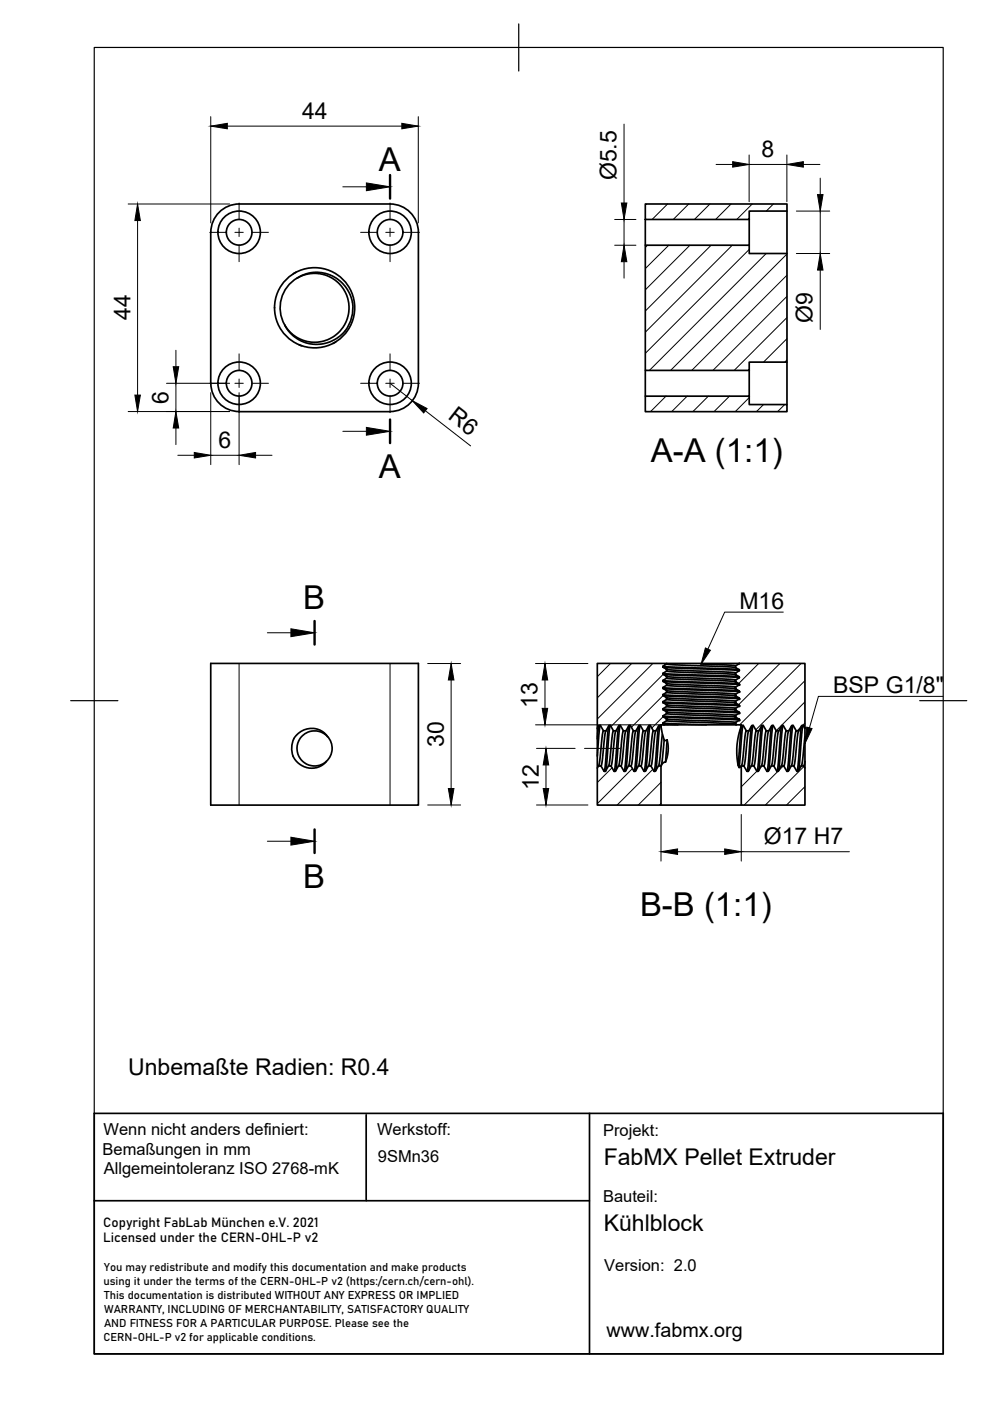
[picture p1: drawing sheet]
<svg xmlns="http://www.w3.org/2000/svg" width="210mm" height="297mm" viewBox="0 0 210 297" stroke-linecap="round" stroke-linejoin="round" font-family="sans-serif">
<!-- layer: Visible -->
<g fill="none" stroke="#000" stroke-width=".36">
<path d="M50.7 43.3h32a6 6 0 0 1 6 6v32a6 6 0 0 1-6 6M50.7 43.3a6 6 0 0 0-6 6v32a6 6 0 0 0 6 6M62.8 57.7l-.6 .4M63.1 58.9l1.5-.7 1.9-.5 1.6 .1 1.9 .5 1.5 .8 1.3 1.1 .9 1.3 .8 1.7a7.7 7.7 0 0 1-1.7 7.4l-1.2 1-1.5 .8-1.5 .5-1.8 .1-1.4-.2-1.6-.5-1.5-1-1-.9-.9-1.5 1.3 1.7 1.9 1.3 1.2 .4 1.2 .2h1.4l1.2-.2 2-.9 1.5-1.2 1.2-1.9 .6-2 .1-1.9-.5-1.8-1-1.8-1.5-1.5-1.7-.9-2.2-.4-2.2 .2zM63.1 58.9a7.3 7.3 0 0 0-2.7 10M136.8 43.3h30.1v1.5h-8v1.7h-22.1zM136.8 52h22.1v1.7h8v23.1h-8v1.7h-22.1zM136.8 46.5v5.5M158.9 46.5v5.5M166.9 44.8v8.9M63.4 73.1l.6 .2M71.2 72.5l-.6 .3"/>
<path d="M136.8 78.5v5.5M158.9 78.5v5.5h-22.1v3.3h30.1v-1.5h-8v-1.8M166.9 76.8v9M50.7 87.3h32M44.7 140.7h44v30h-44zM69.4 156.2a3.7 3.7 0 0 1-.2 5.2M69.4 156.2a3.7 3.7 0 0 0-5.2-.3 3.7 3.7 0 0 0-.3 5.3 3.7 3.7 0 0 0 5.3 .2l-1.3 1.1-.8 .3-1 .1-1.7-.4-1.5-1a4.1 4.1 0 0 1-.6-4.9M69.4 156.2l-.7-.8-.8-.6-1-.3-1.1-.1-1.1 .3-.9 .4-1 .8-.5 .7M126.6 140.7h14.8l-.9 .6v.1l.9 .5v.4l-.9 .5v.1l.9 .5v.4l-.9 .5v.1l.9 .5v.4l-.9 .5v.2l.9 .4v.4l-.9 .5v.2l.9 .4v.4l-.9 .5v.2l.9 .4v.4l-.9 .5v.2l.9 .4v.4l-.9 .5v.2l.9 .4v.4l-.9 .5v.2l.4 .2h-.8v.4l-.1-.3h-.3l-.6 1.1h-.6l-.6-1.1h-.3l-.7 1.1h-.5l-.6-1.1h-.3l-.7 1.1h-.5l-.7-1.1h-.2l-.7 1.1h-.5l-.7-1.1h-.2l-.7 1.1h-.5l-.7-1.1h-.3l-.6 1.1h-.5l-.7-1.1h-.3l-.4 .7zM126.6 154.5v2.1M126.9 154l-.3 2.6v3.7M127.3 153.8l-.2 1-.3 3.3-.2 4.7"/>
<path d="M128 154.9l-.3 1.1-.5 5.1-.3 1.3M128.5 154.9l-.3 1.1-.5 5.1-.3 1.3M129.1 154l-.7 7.9-.3 1.6M129.4 153.8l-.2 1.2-.8 8.4M130.1 154.9l-.3 1.5-.6 5.2-.2 .8M130.6 154.9l-.3 1.5-.5 4.9-.3 1.1M131.2 154l-.7 7.9-.3 1.6M131.5 153.8l-.2 1.4-.7 8.2M132.2 154.9l-.3 1.1-.5 5.3-.3 1.1M132.7 154.9l-.3 1.1-.5 5.3-.2 1.1M133.3 154l-.7 8.2-.3 1.3M133.6 153.8l-.3 1.6-.6 8"/>
<path d="M134.3 154.9l-.3 1.4-.5 5-.3 1.1M134.8 154.9l-.3 1.4-.5 5-.2 1.1M135.4 154l-.7 8.4-.3 1.1M135.8 153.8l-.3 1.6-.7 8M136.4 154.9l-.3 1.4-.5 5-.2 1.1M136.9 154.9l-.2 1.4-.5 5-.3 1.1M137.5 154l-.7 8.4-.3 1.1M137.9 153.8l-.3 1-.7 8.6M138.5 154.9l-.3 1.4-.4 5-.3 1.1M139.1 154.9l-.3 1.4-.5 5.2-.3 .9M139.7 154l-.8 8.6-.2 .9M140 153.8l-.2 1-.8 8.6"/>
<path d="M140.1 154.1l.6 2.4a.42 .42 0 0 0 .2 .5 .42 .42 0 0 0 .6-.1M140.4 155.7l-.5 5.3-.3 1.4M140.5 151.8l16.2 .7M140.5 153.3l9.3 .4M140.5 150.3l16.2 .7M140.5 148.8l16.2 .7M140.5 147.3l16.2 .7M140.5 145.8l16.2 .7M140.5 144.3l16.2 .7M140.5 142.8l16.2 .7M140.5 141.3l16.2 .7M140.6 153.5l3.1 .2"/>
<path d="M140.6 152l16.2 .7M140.6 150.5l16.2 .7M140.6 149l16.2 .7M140.6 147.5l16.2 .7M140.6 146l16.2 .7M140.6 144.5l16.2 .7M140.6 143l16.2 .7M140.6 141.5l16.2 .7M140.8 157l-.5 5.2M140.9 153.7h15.3M141.4 150.9l14.6 .8M141.4 151.3l14.6 .7"/>
<path d="M141.4 152.4l14.6 .8M141.4 152.8l14.6 .8M141.4 149.4l14.6 .8M141.4 149.8l14.6 .7M141.4 147.9l14.6 .8M141.4 148.3l14.6 .7M141.4 146.4l14.6 .8M141.4 146.8l14.6 .7M141.4 144.9l14.6 .8M141.4 145.3l14.6 .7M141.4 143.4l14.6 .8M141.4 143.8l14.6 .7"/>
<path d="M141.4 141.9l14.6 .8M141.4 142.3l14.6 .7M141.4 140.7h7.3v.1l7.3 .4M141.4 140.8l14.6 .7M141.5 156.9l.2 2.3-.6 2.4M141.5 156.9l-.4 4.7M148.7 140.7h8M156 141.2l.8-.5h13.9v13.8l-.4-.7h-.3l-.6 1.1h-.6l-.6-1.1h-.3l-.7 1.1h-.5l-.6-1.1h-.3l-.7 1.1h-.5l-.7-1.1h-.2l-.7 1.1h-.5l-.7-1.1h-.3l-.6 1.1h-.5l-.7-1.1h-.3l-.6 1.1h-.6l-.6-1.1h-.3l-.1 .3v-.4l-1.2-.1v-.4l.8-.5v-.2l-.8-.5v-.3l.8-.5v-.2l-.8-.5v-.3l.8-.5v-.2l-.8-.5v-.3l.8-.5v-.2l-.8-.5v-.3l.8-.5v-.2l-.8-.5v-.3l.8-.5v-.2l-.8-.5v-.3l.8-.5v-.2l-.8-.5v-.3l.8-.5v-.2l-.8-.5zM157.2 154.1l-.6 1.9-.4 2.3v1.9l.3 2.1M157.2 154l-.7 8.2 .2 .5M157.6 153.8l-.3 1.8-.5 6.8a.18 .18 0 0 0 0 .3 .18 .18 0 0 0 .2-.1l.2-.2M158.2 154.9l-.2 1-.5 5.2-.3 1.3"/>
<path d="M158.8 154.9l-.3 1-.5 5.2-.3 1.3M159.3 154l-.7 8.5-.2 1M159.7 153.8l-.3 1.2-.7 8.4M160.4 154.9l-.3 1.1-.5 5.1-.3 1.3M160.9 154.9l-.3 1.1-.5 5.1-.3 1.3M161.5 154l-.8 8.5-.2 1M161.8 153.8l-.2 1.2-.8 8.4M162.5 154.9l-.3 1.1-.5 5.1-.3 1.3M163 154.9l-.3 1.1-.5 5.1-.3 1.3M163.6 154l-.7 7.9-.3 1.6M163.9 153.8l-.2 1.4-.7 8.2M164.6 154.9l-.3 1.5-.5 4.9-.3 1.1"/>
<path d="M165.1 154.9l-.3 1.1-.5 5.3-.2 1.1M165.7 154l-.7 8.2-.3 1.3M166.1 153.8l-.3 1.4-.7 8.2M166.7 154.9l-.3 1.1-.5 5.3-.2 1.1M167.2 154.9l-.2 1.1-.5 5.3-.3 1.1M167.8 154l-.7 8.2-.3 1.3M168.2 153.8l-.3 1.6-.7 8M168.8 154.9l-.3 1.4-.5 5-.2 1.1M169.4 154.9l-.3 1.4-.5 5-.3 1.1M169.9 154l-.7 8.4-.2 1.1M170.3 153.8l-.2 1-.8 8.6M170.7 154.5v8.3"/>
<path d="M170.7 156.2l-.5 5.1-.3 1.1M126.9 162.4h.5l.7 1.1h.3l.6-1.1h.5l.7 1.1h.3l.6-1.1h.6l.6 1.1h.3l.6-1.1h.6l.6 1.1h.3l.7-1.1h.5l.6 1.1h.3l.7-1.1h.5l.7 1.1h.2l.7-1.1h.5v8.3h-13.5v-7.9zM140.1 162.4h.1M140.1 170.7h17.1M141.1 161.6l-.5 .1-.5 .7M157.2 162.4h.5l.7 1.1h.2l.7-1.1h.5l.7 1.1h.3l.6-1.1h.5l.7 1.1h.3l.6-1.1h.6l.6 1.1h.3l.7-1.1h.5l.6 1.1h.3l.7-1.1h.5l.7 1.1h.2l.7-1.1h.5l.3 .4v7.9h-13.5zM170.7 161.4l-.3 1"/>
<circle cx="50.7" cy="49.3" r="2.72"/>
<circle cx="50.7" cy="49.3" r="4.5"/>
<circle cx="82.7" cy="49.3" r="2.72"/>
<circle cx="82.7" cy="49.3" r="4.5"/>
<circle cx="66.7" cy="65.3" r="8.5"/>
<circle cx="50.7" cy="81.3" r="2.72"/>
<circle cx="50.7" cy="81.3" r="4.5"/>
<circle cx="82.7" cy="81.3" r="2.72"/>
<circle cx="82.7" cy="81.3" r="4.5"/>
</g>
<!-- layer: Visible Narrow -->
<path d="M50.7 140.7v30M82.7 140.7v30" fill="none" stroke="#000" stroke-width=".21"/>
<!-- layer: Visible -->
<g fill="#000" stroke="#000" stroke-width=".21">
<circle cx="141.4" cy="152.4" r=".17"/>
<circle cx="141.4" cy="141.9" r=".17"/>
<circle cx="141.4" cy="146.4" r=".17"/>
<circle cx="141.4" cy="144.9" r=".17"/>
<circle cx="141.4" cy="149.4" r=".17"/>
<circle cx="141.4" cy="147.9" r=".17"/>
<circle cx="141.4" cy="143.4" r=".17"/>
<circle cx="141.4" cy="150.9" r=".17"/>
<circle cx="156" cy="147.5" r=".17"/>
<circle cx="156" cy="146" r=".17"/>
<circle cx="156" cy="143" r=".17"/>
<circle cx="156" cy="152" r=".17"/>
<circle cx="156" cy="150.5" r=".17"/>
<circle cx="156" cy="149" r=".17"/>
<circle cx="156" cy="153.6" r=".17"/>
<circle cx="156" cy="144.5" r=".17"/>
<circle cx="156.8" cy="148.2" r=".17"/>
<circle cx="156.8" cy="152.7" r=".17"/>
<circle cx="156.8" cy="151.2" r=".17"/>
<circle cx="156.8" cy="146.7" r=".17"/>
<circle cx="156.8" cy="149.7" r=".17"/>
<circle cx="156.8" cy="145.2" r=".17"/>
</g>
<!-- layer: Border -->
<path d="M20 10.1h180v276.9h-180zM110 5.1v10M15 148.6h10M195 148.6h10" fill="none" stroke="#000" stroke-width=".25"/>
<!-- layer: TitleBlock -->
<path d="M20 236.1h180v50.9h-180zM77.6 236.4v18.2M125 236.1v50.9M20 254.6h105" fill="none" stroke="#000" stroke-width=".36"/>
<!-- layer: Center Lines -->
<g fill="none" stroke="#000" stroke-width=".21">
<path d="M44.5 49.3h3.5M49.8 49.3h1.8M50.7 43v3.6M50.7 48.4v1.8M50.7 51.9v3.6M53.4 49.3h3.5M76.5 49.3h3.5M81.8 49.3h1.8M82.7 43v3.6M82.7 48.4v1.8M82.7 51.9v3.6M85.4 49.3h3.5"/>
<path d="M50.7 75v3.6M82.7 75v3.6M44.5 81.3h3.5M49.8 81.3h1.8M50.7 80.4v1.8M50.7 83.9v3.6M53.4 81.3h3.5M76.5 81.3h3.5M81.8 81.3h1.8M82.7 80.4v1.8M82.7 83.9v3.6M85.4 81.3h3.5"/>
<path d="M123.9 158.7h7.6"/>
</g>
<!-- layer: Hatching -->
<g fill="none" stroke="#000" stroke-width=".21">
<path d="M137 43.3l-.2 .2M137.3 52l-.5 .4M141.5 43.3l-3.2 3.2M141.8 52l-5 4.9M146 43.3l-3.3 3.2M146.3 52l-9.5 9.4M150.5 43.3l-3.3 3.2M150.8 52l-14 13.9M155 43.3l-3.3 3.2M155.3 52l-18.5 18.4M158.8 52.9l-22 22M159.5 43.3l-3.3 3.2"/>
<path d="M162.5 53.7l-24.8 24.8M164 43.3l-1.5 1.5M166.8 53.9l-24.6 24.6M166.8 58.4l-20.1 20.1M166.8 62.9l-15.6 15.6M166.8 67.3l-11.1 11.2M166.8 71.8l-4.9 5M166.8 76.3l-.4 .5M141.2 84l-3.3 3.3M145.7 84l-3.3 3.3M150.2 84l-3.3 3.3M154.7 84l-3.3 3.3"/>
<path d="M158.8 84.3l-2.9 3M161.9 85.8l-1.5 1.5M166.4 85.8l-1.5 1.5M129.4 140.7l-2.7 2.8M133.9 140.7l-7.2 7.2M138.4 140.7l-11.7 11.7M140.6 152l-2.4 2.4M140.6 143l-11.1 11M140.6 147.5l-6.7 6.7M141.4 142.2l-.2 .2M141.4 146.7l-.3 .2M141.4 151.2l-.3 .3"/>
<path d="M160.8 140.7l-4.2 4.2M165.4 140.7l-8.8 8.7M169.8 154.2l-.8 .7M169.8 140.7l-13 13M170.6 144.3l-10.4 10.5M170.6 148.8l-6 6.1M170.6 153.3l-.4 .5M129.8 162.8l-3.1 3.1M134.1 162.9l-7.4 7.5M138.4 163.1l-7.5 7.6M140.1 165.9l-4.8 4.8M140.1 170.4l-.3 .3"/>
<path d="M160.5 163.5l-3.3 3.3M161.6 162.4l-.4 .4M164.9 163.5l-7.1 7.2M166.1 162.4l-1 1M170.5 162.5l-8.2 8.2M170.6 166.8l-3.8 3.9"/>
</g>
<!-- layer: Annotations -->
<path d="M82.7 37.1v5M82.7 88.9v5M66.7 131.7v5M66.7 175.9v5" fill="none" stroke="#000" stroke-width=".51"/>
<path d="M72.7 39.6h5M72.7 91.4h5M56.7 134.2h5M166.1 129.8h-12.5l-3.5 7.8M199.9 147.6h-26.4l-1.9 6.7M56.7 178.4h5" fill="none" stroke="#000" stroke-width=".21"/>
<path d="M77.7 38.8l5 .8-5 .8zM77.7 90.6l5 .8-5 .9zM61.7 133.3l5 .9-5 .8zM149.6 137.4l1 .5-1.9 2.9zM171 154.2l1.2 .3-1.6 3.2zM61.7 177.5l5 .9-5 .8z" fill="#000" stroke="#000" stroke-width=".21"/>
<!-- layer: Dimensions -->
<g fill="none" stroke="#000" stroke-width=".21">
<path d="M44.7 24.7v22.6M48.2 26.7h37M88.7 24.7v22.6M132.3 26.3v16.7M151.8 34.9h3.5M158.8 32.9v9.9M158.8 34.9h8M166.8 32.9v9.9M170.3 34.9h3.5M173.9 37.8v3.5M27.2 43.3h21.5M29.2 46.8v37"/>
<path d="M130.3 52h4.5M130.3 46.5h4.5M132.3 46.5v5.5M132.3 55.5v3.5M168.8 44.8h7.1M168.8 53.7h7.1M173.9 44.8v8.9M173.9 57.3v12.6M37.3 74.3v3.5M27.2 87.3h21.5M35.3 81.3h13.4M37.3 81.3v6"/>
<path d="M37.3 90.7v3.6M37.7 96.5h3.5M44.7 83.3v15.2M44.7 96.5h6M50.7 83.3v15.2M54.2 96.5h3.5M82.7 81.3l4.7 3.6M90.2 87.1l9.6 7.4M90.7 140.7h7M95.7 144.2v23M113.5 140.7h11.2M113.5 153.7h28.2"/>
<path d="M113.7 158.7h8.2M115.5 144.2v6M90.7 170.7h7M113.7 170.7h11M115.8 162.2v5M140.1 172.7v9.9M157.2 172.7v9.9M143.7 180.6h9.9M157.2 180.6h22.9"/>
</g>
<g fill="#000" stroke="#000" stroke-width=".21">
<path d="M44.7 26.7l3.5-.6v1.2zM85.2 26.1l3.5 .6-3.5 .6zM155.3 34.3l3.5 .6-3.5 .5zM166.8 34.9l3.5-.6v1.1zM29.2 43.3l.6 3.5h-1.2zM132.3 52l.6 3.5h-1.2zM131.7 43h1.2l-.6 3.5zM173.3 41.3h1.2l-.6 3.5zM173.9 53.7l.6 3.6h-1.2zM36.7 77.8h1.2l-.6 3.5zM28.6 83.8h1.2l-.6 3.5zM37.3 87.3l.6 3.4h-1.2z"/>
<path d="M41.2 95.9l3.5 .6-3.5 .6zM50.7 96.5l3.5-.6v1.2zM87.4 84.9l3.2 1.7-.8 1zM95.7 140.7l.5 3.5h-1.1zM115.5 140.7l.6 3.5h-1.1zM115 150.2h1.1l-.6 3.5zM95.1 167.2h1.1l-.5 3.5zM115.2 167.2h1.1l-.5 3.5zM115.8 158.7l.5 3.5h-1.1zM140.1 180.6l3.6-.6v1.2zM153.6 180l3.6 .6-3.6 .6z"/>
</g>
<g font-size="7">
<text x="80.3" y="36.2">A</text>
<text x="80.3" y="101.4">A</text>
<text x="138" y="98">A-A (1:1)</text>
<text x="64.3" y="129.1">B</text>
<text x="64.3" y="188.3">B</text>
<text x="135.7" y="194.3">B-B (1:1)</text>
</g>
<g font-size="4.9">
<text x="64.1" y="25.2">44</text>
<text x="161.5" y="33.3">8</text>
<text x="130.7" y="38.2" transform="rotate(-90 130.7 38.2)">Ø5.5</text>
<text x="27.7" y="67.9" transform="rotate(-90 27.7 67.9)">44</text>
<text x="172.3" y="68.6" transform="rotate(-90 172.3 68.6)">Ø9</text>
<text x="35.8" y="85.6" transform="rotate(-90 35.8 85.6)">6</text>
<text x="94.8" y="88.7" transform="rotate(38 94.8 88.7)">R6</text>
<text x="46.4" y="95">6</text>
<text x="156.8" y="129.1">M16</text>
<text x="176.7" y="146.9">BSP G1/8&quot;</text>
<text x="114" y="150.1" transform="rotate(-90 114 150.1)">13</text>
<text x="94.1" y="158.4" transform="rotate(-90 94.1 158.4)">30</text>
<text x="114.3" y="167.5" transform="rotate(-90 114.3 167.5)">12</text>
<text x="161.9" y="178.9">Ø17 H7</text>
<text x="27.2" y="227.8">Unbemaßte Radien: R0.4</text>
<text x="128" y="247">FabMX Pellet Extruder</text>
<text x="128" y="261.1">Kühlblock</text>
</g>
<text font-size="4.2" x="128.6" y="283.4">www.fabmx.org</text>
<g font-size="3.5">
<text x="21.7" y="244.8">Bemaßungen in mm</text>
<text x="21.9" y="240.6">Wenn nicht anders definiert:</text>
<text x="79.9" y="240.6">Werkstoff:</text>
<text x="127.9" y="240.8">Projekt:</text>
<text x="22" y="249">Allgemeintoleranz ISO 2768-mK</text>
<text x="80.1" y="246.3">9SMn36</text>
<text x="127.9" y="254.9">Bauteil:</text>
<text x="128.1" y="269.5">Version: 2.0</text>
</g>
<g font-size="2.8">
<text x="21.9" y="263.4">Licensed under the CERN-OHL-P v2</text>
<text x="21.9" y="260.1">Copyright FabLab München e.V. 2021</text>
</g>
<g font-size="2.4">
<text x="22.1" y="269.4">You may redistribute and modify this documentation and make products</text>
<text x="21.9" y="272.5">using it under the terms of the CERN-OHL-P v2 (https:/cern.ch/cern-ohl).</text>
<text x="22.1" y="275.5">This documentation is distributed WITHOUT ANY EXPRESS OR IMPLIED</text>
<text x="22.1" y="281.4">AND FITNESS FOR A PARTICULAR PURPOSE. Please see the</text>
<text x="22.1" y="278.4">WARRANTY, INCLUDING OF MERCHANTABILITY, SATISFACTORY QUALITY</text>
<text x="21.9" y="284.3">CERN-OHL-P v2 for applicable conditions.</text>
</g>
</svg>
